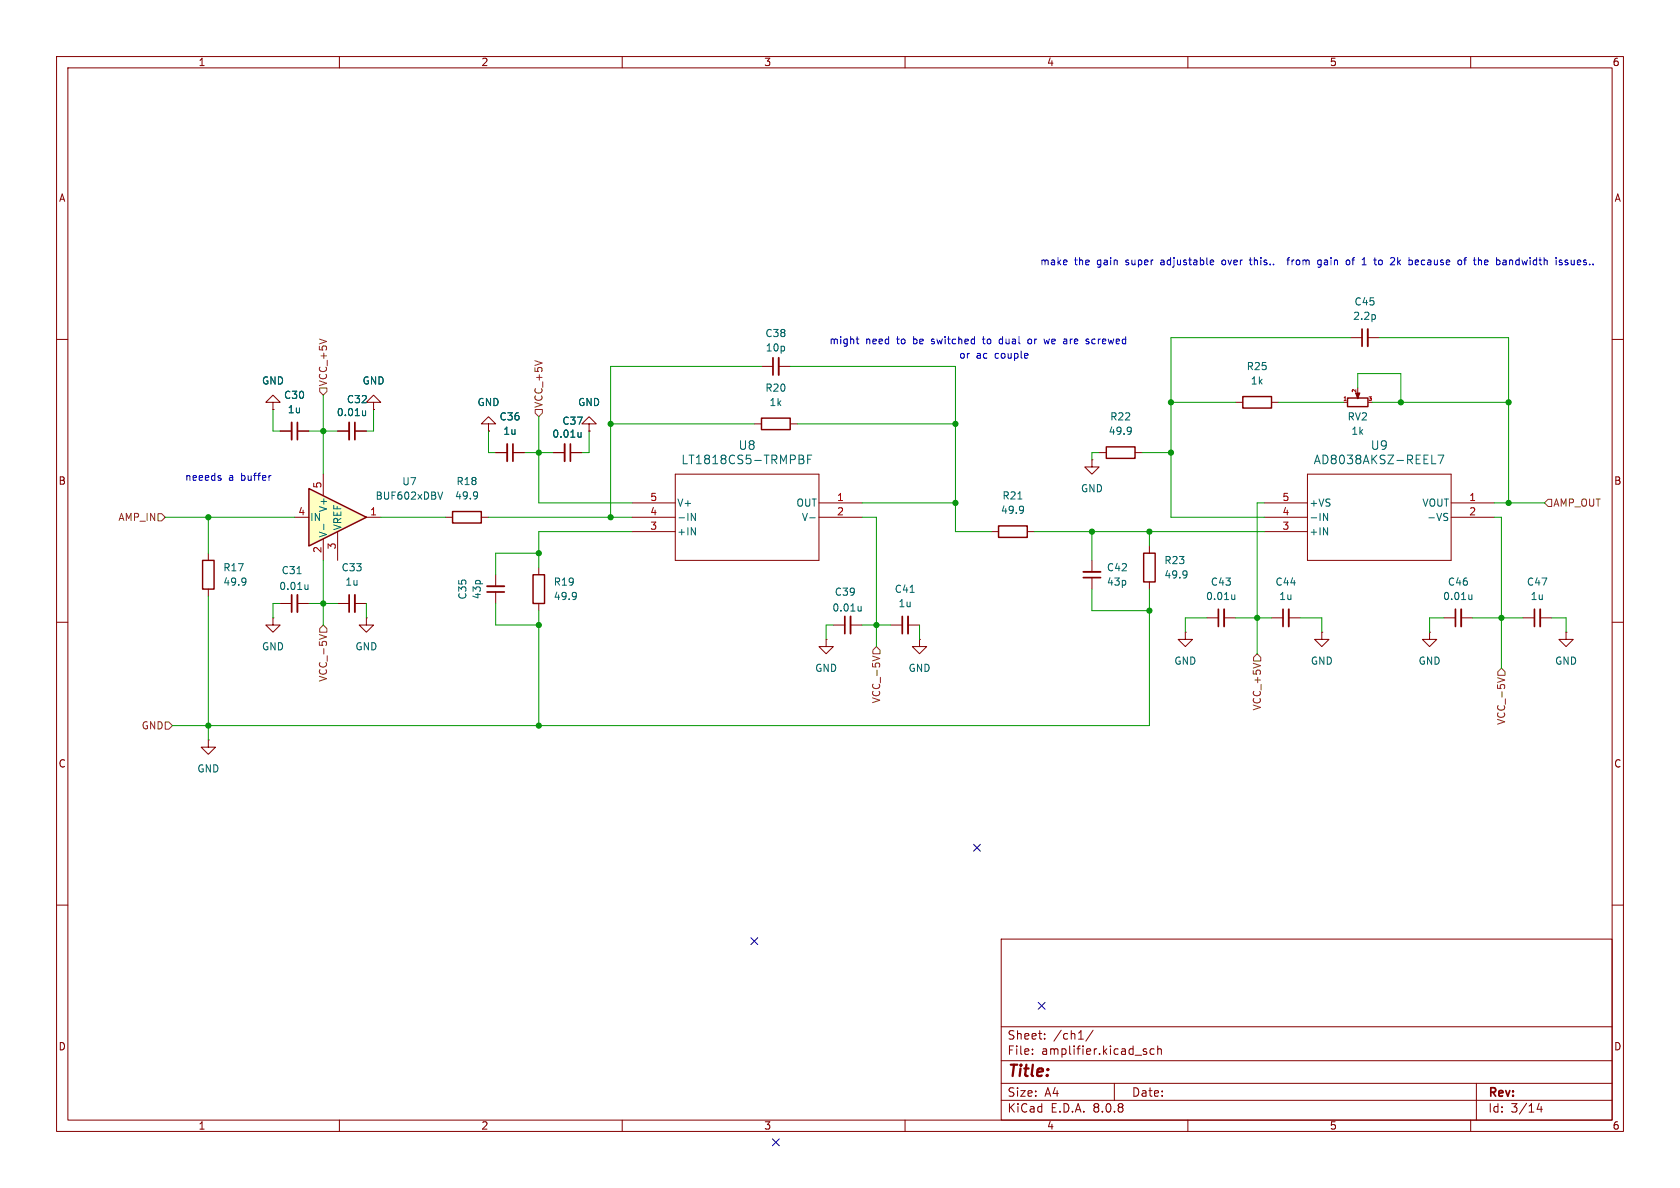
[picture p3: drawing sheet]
<svg xmlns="http://www.w3.org/2000/svg" width="297mm" height="210mm" viewBox="0 0 297 210" stroke-linecap="round" stroke-linejoin="round" font-family="sans-serif">
<g fill="none" stroke="#840000" stroke-width=".18">
<path d="M10 10h277v190h-277zM12 12h273v186h-273zM60 10v2M110 10v2M160 10v2M210 10v2M260 10v2M238.8 59.7h2M241.8 59.7h2M10 60h2M48.3 71.1h1.2l-1.2-1.2-1.3 1.2h1.3v1.3M48.3 72.4h.1"/>
<path d="M49.5 76.2h2.1M52.6 76.2h2M59.7 76.2h2M62.7 76.2h2.1M66 71.1h1.3l-1.3-1.2-1.2 1.2h1.2v1.3M66 72.4h.1M86.4 74.9h1.2l-1.2-1.2-1.3 1.2h1.3v1.3M86.4 76.2h.1M104.1 74.9h1.3l-1.3-1.2-1.2 1.2h1.2v1.3M104.1 76.2h.1M218.4 71.1h1.3M224.8 71.1h1.3"/>
<path d="M285 60h2M78.7 91.4h1.3M85.1 91.4h1.3M87.6 80h2.1M90.7 80h2M97.8 80h2M100.8 80h2.1M175.3 94h1.2M181.6 94h1.3M203.2 96.5v1.3M10 110h2M49.5 106.7h2.1"/>
<path d="M52.6 106.7h2M59.7 106.7h2M62.7 106.7h2.1M87.6 101.6v2M87.6 104.6v2.1M203.2 102.9v1.2M209.5 111.8v1.2h1.3l-1.3 1.3-1.2-1.3h1.2M209.5 111.8h.1M285 110h2M10 160h2M177 166h108v32h-108zM285 160h2"/>
<path d="M60 198v2M110 198v2M160 198v2M177 194.5h108M177 191.5h108M177 187.5h108M177 181.5h108M182.5 186.3v.1M182.5 185.5v.1M184.7 183.6v.1M184.7 182.8v.1M190.7 183.7h.8"/>
<path d="M193.2 182.1l-1.2 2M197 191.5v3M202.3 185.9l.4 .1v.2l-.2 .2h-.3M202.3 185.4l.4 .1M204 185.5l-.4-.1-.3 .3v.4l.2 .2h.5M204.7 185.5l.2-.1 .3 .1 .1 .9M204.7 184.9v1.5M210 198v2M260 198v2M261 191.5v6.5M272.1 195l-.4 1.1h1M272.5 195.6v1"/>
</g>
<path d="M241.8 58.2v3M51.6 74.7v3M61.7 74.7v3M89.7 78.5v3M99.8 78.5v3M52.6 105.2v3M62.7 105.2v3M86.1 103.6h3.1" fill="none" stroke="#840000" stroke-width=".33"/>
<path d="M240.8 58.2v3M52.6 74.7v3M62.7 74.7v3M90.7 78.5v3M100.8 78.5v3M51.6 105.2v3M61.7 105.2v3M86.1 104.6h3.1" fill="none" stroke="#840000" stroke-width=".3"/>
<g fill="none" stroke="#006464" stroke-width=".18">
<path d="M243.1 55.7v.6M64.6 72.6v.9M64.6 73.4l-.3 .1M102.7 76.4v.9M102.7 77.2l-.3 .1M84.3 87l.1 .1a1.07 1.07 0 0 1-.2 1M84.4 87.5l-.1 .2M179.9 88.2h.8M180.8 89.5l.1 .1a1.07 1.07 0 0 1-.1 1M180.9 90l-.1 .2M52.5 101.4h.7M54.5 103.4v.8"/>
<path d="M54.5 104.1l-.4 .1M209.7 101h.1a1.07 1.07 0 0 1-.1 1.1M209.8 101.5l-.1 .1"/>
</g>
<path d="M219.7 70.1h5.1v2h-5.1zM80 90.4h5.1v2.1h-5.1zM176.5 93h5.1v2h-5.1zM202.2 97.8h2v5.1h-2z" fill="none" stroke="#840000" stroke-width=".25"/>
<path d="M54.6 86.4l10.2 5-10.2 5.1z" fill="#ffffc2"/>
<path d="M134.6 73.9h5.1v2h-5.1zM195.6 79h5.1v2h-5.1zM238.2 70.4h3.6v1.5h-3.6zM35.8 99.1h2v5h-2zM54.6 86.4l10.2 5-10.2 5.1zM94.2 101.6h2.1v5.1h-2.1z" fill="none" stroke="#840000" stroke-width=".25"/>
<g fill="none" stroke="#840000" stroke-width=".18">
<path d="M48.3 72.4h.1M49.5 76.2h2.1M52.6 76.2h2M59.7 76.2h2M62.7 76.2h2.1M66 72.4h.1M86.4 76.2h.1M104.1 76.2h.1M133.3 74.9h1.3M134.6 64.8h2.1M137.7 64.8h2M139.7 74.9h1.3"/>
<path d="M237.5 71.1h.6M240 68.6v1M241.9 71.1h.7M36.8 97.8v1.3M52.1 91.4h2.5M57.1 83.8v3.8M57.1 95.3v3.8M59.7 94v5.1M64.8 91.4h2.5M87.6 80h2.1M90.7 80h2M97.8 80h2"/>
<path d="M100.8 80h2.1M111.8 91.4h7.6M111.8 88.9h7.6M111.8 94h7.6M119.4 83.8h25.4v15.3h-25.4zM144.8 91.4h7.6M144.8 88.9h7.6M193 81.3v1.3h1.3l-1.3 1.2-1.2-1.2h1.2M193 81.3h.1M193 99.1v2M194.3 80h1.3M200.7 80h1.2"/>
<path d="M223.5 91.4h7.6M223.5 88.9h7.6M223.5 94h7.6M231.1 83.8h25.4v15.3h-25.4zM256.5 91.4h7.7M256.5 88.9h7.7M36.8 104.1v1.3M48.3 109.2v1.3h1.2l-1.2 1.3-1.3-1.3h1.3M48.3 109.2h.1M64.8 109.2v1.3h1.2l-1.2 1.3-1.3-1.3h1.3M64.8 109.2h.1M95.2 100.3v1.3"/>
<path d="M95.2 106.7v1.3M146 113v1.3h1.3l-1.3 1.3-1.2-1.3h1.2M146 113h.1M147.3 110.5h2.1M150.4 110.5h2M157.5 110.5h2M160.5 110.5h2.1M162.6 113v1.3h1.2l-1.2 1.3-1.3-1.3h1.3M162.6 113h.1M193 102.1v2M213.4 109.2h2M216.4 109.2h2"/>
<path d="M224.8 109.2h2M227.8 109.2h2.1M233.7 111.8v1.2h1.2l-1.2 1.3-1.3-1.3h1.3M233.7 111.8h.1M252.7 111.8v1.2h1.3l-1.3 1.3-1.2-1.3h1.2M252.7 111.8h.1M255.3 109.2h2M258.3 109.2h2M269.2 109.2h2.1M272.3 109.2h2M276.9 111.8v1.2h1.2l-1.2 1.3-1.3-1.3h1.3M276.9 111.8h.1"/>
<path d="M36.8 130.8v1.3h1.3l-1.3 1.3-1.2-1.3h1.2M36.8 130.8h.1"/>
</g>
<g fill="none" stroke="#006464" stroke-width=".18">
<path d="M64.6 72.6v.9M64.6 73.4l-.3 .1M102.7 76.4v.9M102.7 77.2l-.3 .1M199.9 75.6a1.07 1.07 0 0 1-.1 1.1M200 76.1l-.1 .1M57.2 92.7v.9M78.3 87l-.5 1.2M122.2 93.3l.7 1.3v-1.3M122.2 90.7l.7 1.3v-1.3M141.8 80.5l.3 .2-.1 .3-.2 .2a.41 .41 0 0 1 .3 .3 .41 .41 0 0 1-.3 .5h-.5M142.8 81.2h.5"/>
<path d="M143.2 91.5h.9M143.5 80.5h-.7v1.5M234 93.3l.7 1.3v-1.3M234 90.7l.7 1.3v-1.3M253.1 82h.8M254.2 80.5h1l-.6 1.5M255.5 91.4l.3 .1 .1 .3-.2 .2h-.3M255.5 90.7l.4 .1M43.4 102.2v.1a1.07 1.07 0 0 1-.1 1M43.5 102.7l-.1 .2M101.8 104.8a1.07 1.07 0 0 1-.1 1.1M101.9 105.3l-.1 .1"/>
<path d="M152.2 107.2v.8M152.2 107.9l-.3 .1M160.9 104.7h.7M218.3 105.1v.9M218.3 105.9l-.4 .1M260.2 105.9l-.4 .1M260.2 105.1v.9"/>
</g>
<path d="M137.7 63.2v3.1M150.4 109v3M160.5 109v3M191.5 101.1h3.1M216.4 107.7v3M227.8 107.7v3M258.3 107.7v3M272.3 107.7v3" fill="none" stroke="#840000" stroke-width=".33"/>
<path d="M136.7 63.2v3.1M149.4 109v3M159.5 109v3M191.5 102.1h3.1M215.4 107.7v3M226.8 107.7v3M257.3 107.7v3M271.3 107.7v3" fill="none" stroke="#840000" stroke-width=".3"/>
<path d="M239.6 69.5h.8l-.4 1v-.3v.3z" fill="#840000" stroke="#840000" stroke-width=".18"/>
<path d="M237.6 70.8h.4" fill="none" stroke="#a90000" stroke-width=".18"/>
<path d="M56.5 68.6h1.3v.6l-.7 .7-.6-.7zM94.6 72.4h1.3v.6l-.7 .7-.6-.7zM27.9 90.8h.7l.6 .6-.6 .7h-.7zM273.7 88.3h.6v1.2h-.6l-.7-.6zM56.5 112.2l1.2 .4M57.1 110.5l.7 .6v.7h-1.3v-.7zM154.2 116l1.3 .4M154.9 114.3l.7 .6v.7h-1.3v-.7zM222.2 115.6l.7 .6v.6h-1.3v-.6zM264.7 119.8l1.3 .4M265.4 118.1l.7 .6v.7h-1.3v-.7zM29.2 127.6h.6l.7 .7-.7 .6h-.6z" fill="none" stroke="#725600" stroke-width=".18"/>
<g fill="none" stroke="#0000c2" stroke-width=".18">
<path d="M151.4 59.9h.4M151.5 59.5v1.1l.3 .2M173.7 59.9h.5M173.9 59.5v1.2M177.1 59.9l-.3 .1-.2 .2 .1 .5 .4 .1M182.3 60l-.3-.1-.3 .3 .1 .5 .2 .1 .3-.1M185.5 59.9l-.2 .9-.3-.6-.2 .6M193.1 60l-.1 .2 .1 .5M214.1 46h.4l.1 .3-.6 .1M214.5 46.8h-.4M216.1 46l-.1 .2 .1 .6M220.9 46h.4"/>
<path d="M221 45.5v1.1l.3 .2M227.5 46h.5M228 45.5l-.3 .2v1.1M232.9 46.6l.3 .2h.4M233.6 46h-.4l-.3 .2M233.6 46v1l-.3 .2h-.3M238.2 46h.3l.1 .2v.5l-.4 .1M239 46h.5M244 46h.3l.1 .2-.1 .5-.3 .1M247.2 46.3l.4 .5M247.6 46l-.5 .4M250.6 46l.2 .3-.6 .1"/>
<path d="M250.7 46.8h-.1M258.8 46h.5M259.3 45.5l-.3 .2v1.1M262.5 46.6l.1 .2h.4M263 46h-.4l-.1 .1M263.1 46.3l-.6 .1M266.9 46v.8M267.2 46l-.3 .1M277.2 46h-.3l-.2 .1v.2l.5 .1v.4h-.5M277.8 46v.6l.1 .2M38.9 84.5l.2 .2-.2 .2M38.9 84.1h.1"/>
<path d="M47.8 84.1h.1"/>
</g>
<g fill="none" stroke="#009600" stroke-width=".18">
<path d="M238.8 59.7h-31.8v31.7h16.5M243.8 59.7h22.9v29.2M48.3 72.4v3.8h1.2M54.6 76.2h5.1M57.1 69.9v13.9M66 72.4v3.8h-1.2M86.4 76.2v3.8h1.2M95.2 73.7v15.2h16.6M104.1 76.2v3.8h-1.2M107.9 74.9h25.4M134.6 64.8h-26.7v26.6M139.7 64.8h29.2v29.2h6.4"/>
<path d="M141 74.9h27.9M207 71.1h11.4M226.1 71.1h11.4M240 68.6v-2.6h7.6v5.1M242.6 71.1h24.1M29.2 91.4h22.9M36.8 91.4v6.4M57.1 99.1v11.4M67.3 91.4h11.4M86.4 91.4h25.4M92.7 80h5.1M95.2 97.8h-7.6v3.8"/>
<path d="M111.8 94h-16.6v6.3M152.4 91.4h2.5v22.9M152.4 88.9h16.5M182.9 94h40.6M193 94v5.1M194.3 80h-1.3v1.3M201.9 80h5.1M203.2 94v2.5M223.5 88.9h-1.3v26.7M264.2 91.4h1.2v26.7M264.2 88.9h8.8M36.8 105.4v25.4"/>
<path d="M49.5 106.7h-1.2v2.5M54.6 106.7h5.1M64.8 106.7v2.5M87.6 106.7v3.8h7.6M95.2 108v20.3M147.3 110.5h-1.3v2.5M152.4 110.5h5.1M162.6 110.5v2.5M193 104.1v3.9h10.2M203.2 104.1v24.2h-172.7M213.4 109.2h-3.9v2.6M218.4 109.2h6.4"/>
<path d="M229.9 109.2h3.8v2.6M255.3 109.2h-2.6v2.6M260.3 109.2h8.9M274.3 109.2h2.6v2.6"/>
</g>
<path d="M172.1 149.3l1.2 1.2M173.3 149.3l-1.2 1.2M132.7 165.8l1.3 1.2M134 165.8l-1.3 1.2M183.5 177.2l1.3 1.2M184.8 177.2l-1.3 1.2M136.6 201.3l1.2 1.2M137.8 201.3l-1.2 1.2" fill="none" stroke="#000084" stroke-width=".18"/>
<g fill="#009600" stroke="#009600" stroke-width=".18">
<circle cx="168.9" cy="74.9" r=".46"/>
<circle cx="266.7" cy="88.9" r=".46"/>
<circle cx="247.6" cy="71.1" r=".46"/>
<circle cx="266.7" cy="71.1" r=".46"/>
<circle cx="207" cy="80" r=".46"/>
<circle cx="207" cy="71.1" r=".46"/>
<circle cx="168.9" cy="88.9" r=".46"/>
<circle cx="193" cy="94" r=".46"/>
<circle cx="95.2" cy="97.8" r=".46"/>
<circle cx="95.2" cy="110.5" r=".46"/>
<circle cx="107.9" cy="91.4" r=".46"/>
<circle cx="95.2" cy="80" r=".46"/>
<circle cx="107.9" cy="74.9" r=".46"/>
<circle cx="203.2" cy="94" r=".46"/>
<circle cx="203.2" cy="108" r=".46"/>
<circle cx="154.9" cy="110.5" r=".46"/>
<circle cx="222.2" cy="109.2" r=".46"/>
<circle cx="265.4" cy="109.2" r=".46"/>
<circle cx="57.1" cy="106.7" r=".46"/>
<circle cx="57.1" cy="76.2" r=".46"/>
<circle cx="95.2" cy="128.3" r=".46"/>
<circle cx="36.8" cy="128.3" r=".46"/>
<circle cx="36.8" cy="91.4" r=".46"/>
</g>
<text font-size="2.8" fill="#840000" x="178" y="190.9">Title:</text>
<g font-size="2.1" fill="#006464">
<text x="120.4" y="82.3">LT1818CS5-TRMPBF</text>
<text x="130.5" y="79.7">U8</text>
<text x="232.2" y="82.3">AD8038AKSZ-REEL7</text>
<text x="242.2" y="79.7">U9</text>
</g>
<g font-size="2.1" fill="#840000">
<text x="178" y="184">Sheet:</text>
<text x="186.2" y="184">/ch1/</text>
<text x="178" y="186.7">File:</text>
<text x="184.1" y="186.7">amplifier.kicad_sch</text>
<text x="178" y="196.9">KiCad</text>
<text x="178" y="194.1">Size:</text>
<text x="184.7" y="194.1">A4</text>
<text x="185.7" y="196.9">E.D.A.</text>
<text x="193.3" y="196.9">8.0.8</text>
<text x="200" y="194.1">Date:</text>
<text x="263" y="194.3">Rev:</text>
<text x="263" y="196.9">Id:</text>
<text x="267.1" y="196.9">3/14</text>
</g>
<g font-size="1.8" fill="#840000">
<text x="35" y="11.9">1</text>
<text x="85" y="11.9">2</text>
<text x="135" y="11.9">3</text>
<text x="185" y="11.9">4</text>
<text x="235" y="11.9">5</text>
<text x="285" y="11.9">6</text>
<text x="10.3" y="35.9">A</text>
<text x="285.3" y="35.9">A</text>
<text x="10.3" y="85.9">B</text>
<text x="285.3" y="85.9">B</text>
<text x="10.3" y="135.9">C</text>
<text x="285.3" y="135.9">C</text>
<text x="10.3" y="185.9">D</text>
<text x="285.3" y="185.9">D</text>
<text x="35" y="199.9">1</text>
<text x="85" y="199.9">2</text>
<text x="135" y="199.9">3</text>
<text x="185" y="199.9">4</text>
<text x="235" y="199.9">5</text>
<text x="285" y="199.9">6</text>
</g>
<g font-size="1.8" fill="#0000c2">
<text x="183.8" y="47.1">make</text>
<text x="189.9" y="47.1">the</text>
<text x="194.1" y="47.1">gain</text>
<text x="199.3" y="47.1">super</text>
<text x="205.7" y="47.1">adjustable</text>
<text x="216.7" y="47.1">over</text>
<text x="221.8" y="47.1">this..</text>
<text x="228.9" y="47.1">from</text>
<text x="234.4" y="47.1">gain</text>
<text x="239.7" y="47.1">of</text>
<text x="242.7" y="47.1">1</text>
<text x="245.1" y="47.1">to</text>
<text x="248.1" y="47.1">2k</text>
<text x="251.5" y="47.1">because</text>
<text x="260.4" y="47.1">of</text>
<text x="263.5" y="47.1">the</text>
<text x="267.6" y="47.1">bandwidth</text>
<text x="278.4" y="47.1">issues..</text>
<text x="146.5" y="61.1">might</text>
<text x="153" y="61.1">need</text>
<text x="158.7" y="61.1">to</text>
<text x="161.7" y="61.1">be</text>
<text x="165.1" y="61.1">switched</text>
<text x="169.5" y="63.6">or</text>
<text x="172.6" y="63.6">ac</text>
<text x="174.5" y="61.1">to</text>
<text x="176" y="63.6">couple</text>
<text x="177.5" y="61.1">dual</text>
<text x="182.8" y="61.1">or</text>
<text x="185.9" y="61.1">we</text>
<text x="189.5" y="61.1">are</text>
<text x="193.7" y="61.1">screwed</text>
<text x="32.6" y="85.2">neeeds</text>
<text x="40.4" y="85.2">a</text>
<text x="42.7" y="85.2">buffer</text>
</g>
<g font-size="1.8" fill="#006464">
<text x="135.2" y="59.8">C38</text>
<text x="239.1" y="56.7">2.2p</text>
<text x="239.4" y="54.2">C45</text>
<text x="135.3" y="62.3">10p</text>
<text x="220.3" y="65.6">R25</text>
<text x="46.2" y="68.2">GND</text>
<text x="50.1" y="70.7">C30</text>
<text x="61.2" y="71.5">C32</text>
<text x="64" y="68.2">GND</text>
<text x="84.3" y="72">GND</text>
<text x="102.1" y="72">GND</text>
<text x="135.2" y="69.4">R20</text>
<text x="135.9" y="72">1k</text>
<text x="221" y="68.2">1k</text>
<text x="50.8" y="73.3">1u</text>
<text x="59.4" y="73.8">0.01u</text>
<text x="88.2" y="74.5">C36</text>
<text x="88.9" y="77.1">1u</text>
<text x="97.5" y="77.6">0.01u</text>
<text x="99.3" y="75.3">C37</text>
<text x="195.9" y="77.1">49.9</text>
<text x="196.2" y="74.5">R22</text>
<text x="238.1" y="74.5">RV2</text>
<text x="238.8" y="77.1">1k</text>
<text x="66.3" y="88.5">BUF602xDBV</text>
<text x="71" y="86">U7</text>
<text x="80.3" y="88.5">49.9</text>
<text x="80.6" y="86">R18</text>
<text x="119.6" y="89.8">V+</text>
<text x="140.7" y="89.8">OUT</text>
<text x="177.1" y="88.5">R21</text>
<text x="191" y="87.2">GND</text>
<text x="231.4" y="89.8">+VS</text>
<text x="251.4" y="89.8">VOUT</text>
<text x="54.7" y="92.3">IN</text>
<text x="58" y="95.1" transform="rotate(-90 58 95.1)">V-</text>
<text x="58" y="90.6" transform="rotate(-90 58 90.6)">V+</text>
<text x="60.6" y="93.9" transform="rotate(-90 60.6 93.9)">VREF</text>
<text x="119.6" y="94.8">+IN</text>
<text x="119.6" y="92.3">-IN</text>
<text x="141.7" y="92.3">V-</text>
<text x="176.9" y="91">49.9</text>
<text x="231.4" y="94.8">+IN</text>
<text x="231.4" y="92.3">-IN</text>
<text x="252.2" y="92.3">-VS</text>
<text x="39.4" y="101.2">R17</text>
<text x="49.7" y="101.7">C31</text>
<text x="60.3" y="101.2">C33</text>
<text x="195.6" y="101.2">C42</text>
<text x="205.7" y="99.9">R23</text>
<text x="39.4" y="103.7">49.9</text>
<text x="49.3" y="104.5">0.01u</text>
<text x="61" y="103.7">1u</text>
<text x="82.7" y="106.1" transform="rotate(-90 82.7 106.1)">C35</text>
<text x="85.2" y="106" transform="rotate(-90 85.2 106)">43p</text>
<text x="97.8" y="106.3">49.9</text>
<text x="97.8" y="103.7">R19</text>
<text x="147.5" y="105.5">C39</text>
<text x="158.1" y="105">C41</text>
<text x="158.7" y="107.5">1u</text>
<text x="195.6" y="103.7">43p</text>
<text x="205.7" y="102.5">49.9</text>
<text x="213.1" y="106.3">0.01u</text>
<text x="214" y="103.7">C43</text>
<text x="225.4" y="103.7">C44</text>
<text x="226.1" y="106.3">1u</text>
<text x="255" y="106.3">0.01u</text>
<text x="255.9" y="103.7">C46</text>
<text x="269.8" y="103.7">C47</text>
<text x="270.5" y="106.3">1u</text>
<text x="147.1" y="108.3">0.01u</text>
<text x="46.2" y="115.2">GND</text>
<text x="62.7" y="115.2">GND</text>
<text x="144" y="119">GND</text>
<text x="160.5" y="119">GND</text>
<text x="207.5" y="117.7">GND</text>
<text x="231.6" y="117.7">GND</text>
<text x="250.7" y="117.7">GND</text>
<text x="274.8" y="117.7">GND</text>
<text x="34.8" y="136.8">GND</text>
</g>
<g font-size="1.8" fill="#725600">
<text x="58" y="68.4" transform="rotate(-90 58 68.4)">VCC_+5V</text>
<text x="96.1" y="72.2" transform="rotate(-90 96.1 72.2)">VCC_+5V</text>
<text x="274.5" y="89.8">AMP_OUT</text>
<text x="20.8" y="92.3">AMP_IN</text>
<text x="58" y="120.6" transform="rotate(-90 58 120.6)">VCC_-5V</text>
<text x="155.8" y="124.4" transform="rotate(-90 155.8 124.4)">VCC_-5V</text>
<text x="223.1" y="125.7" transform="rotate(-90 223.1 125.7)">VCC_+5V</text>
<text x="24.9" y="129.1">GND</text>
<text x="266.3" y="128.2" transform="rotate(-90 266.3 128.2)">VCC_-5V</text>
</g>
<g font-size="1.8" fill="#a90000">
<text x="56.9" y="86.4" transform="rotate(-90 56.9 86.4)">5</text>
<text x="114.9" y="88.6">5</text>
<text x="147.9" y="88.6">1</text>
<text x="226.6" y="88.6">5</text>
<text x="259.6" y="88.6">1</text>
<text x="52.6" y="91.2">4</text>
<text x="65.3" y="91.2">1</text>
<text x="114.9" y="93.7">3</text>
<text x="114.9" y="91.2">4</text>
<text x="147.9" y="91.2">2</text>
<text x="226.6" y="93.7">3</text>
<text x="226.6" y="91.2">4</text>
<text x="259.6" y="91.2">2</text>
<text x="56.9" y="97.9" transform="rotate(-90 56.9 97.9)">2</text>
<text x="59.4" y="97.2" transform="rotate(-90 59.4 97.2)">3</text>
</g>
<g font-size=".9" fill="#a90000">
<text x="237.3" y="70.9">1</text>
<text x="239.8" y="69.5" transform="rotate(-90 239.8 69.5)">2</text>
<text x="241.8" y="70.9">3</text>
</g>
</svg>
